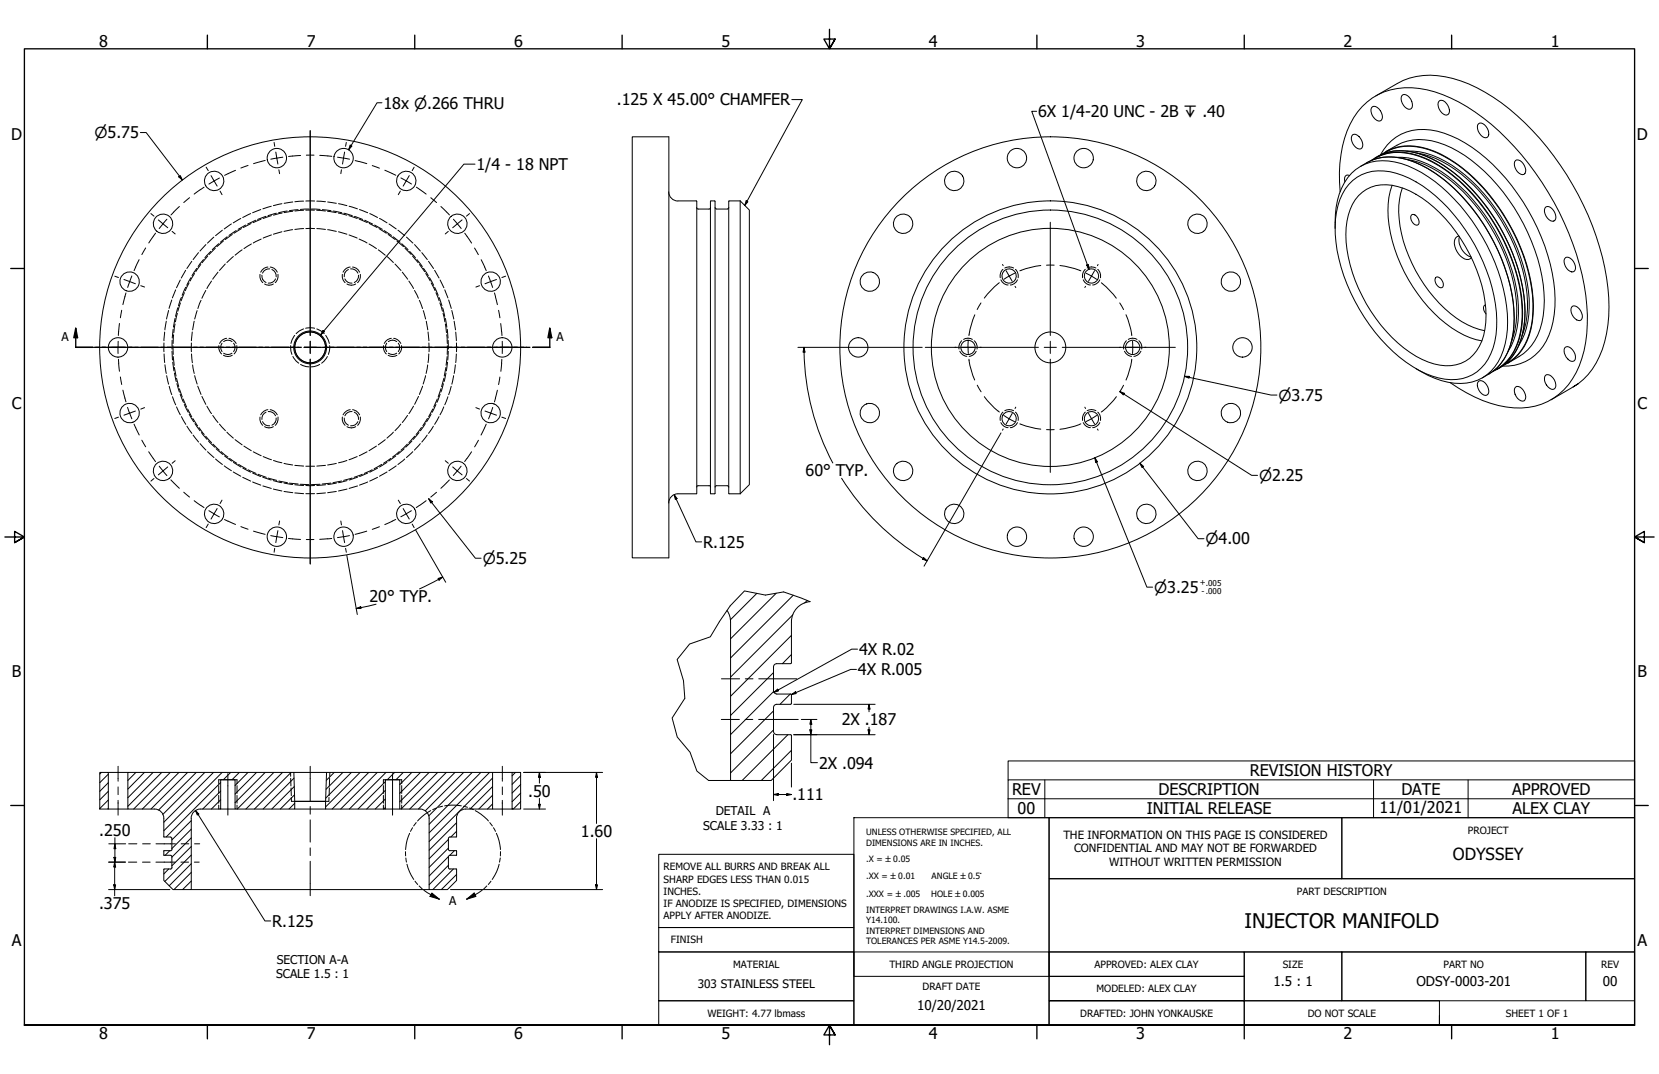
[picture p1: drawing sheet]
<svg xmlns="http://www.w3.org/2000/svg" width="864mm" height="559mm" viewBox="0 0 864 559" stroke-linecap="round" stroke-linejoin="round" font-family="sans-serif">
<!-- layer: Hatch (ANSI) -->
<g fill="none" stroke="#000" stroke-width=".52">
<path d="M394 309l-14 14M404 309l-24 23M413 320l-33 32M413 310l-33 32M420 312l-1 2M412 331l-32 31M403 350l-23 22M403 360l-23 22M412 341l-5 4M403 380l-23 22M403 370l-23 22M411 361l-5 5"/>
<path d="M410 382l-24 24M412 390l-16 16M53 402l-1 1M56 416l-4 5M56 412l-4 4M56 407l-4 5M56 403l-4 4M71 402l-4 4M75 402l-8 9M80 402l-13 13M84 402l-17 18M89 402l-19 19"/>
<path d="M93 402l-19 19M98 402l-19 19M102 402l-19 19M107 402l-22 22M111 402l-26 26M115 416l-5 5M115 412l-9 9M115 407l-29 28M116 402l-31 30M120 402l-4 4M125 402l-4 4M129 402l-7 7"/>
<path d="M134 402l-12 11M138 402l-16 16M143 402l-19 19M147 402l-19 19M152 402l-20 19M153 405l-16 16M153 409l-12 12M153 414l-7 7M153 418l-3 3M174 402l-4 4M178 402l-8 9M183 402l-13 13"/>
<path d="M187 402l-18 18M192 402l-19 19M196 402l-19 19M201 416l-6 5M201 411l-10 10M201 407l-15 14M201 402l-19 19M205 402l-3 4M210 402l-4 4M214 402l-6 6M219 402l-11 11M223 402l-15 15"/>
<path d="M228 402l-19 19M232 402l-19 19M237 402l-19 19M241 402l-20 20M246 402l-23 22M250 402l-27 27M255 402l-32 31M256 418l-2 3M256 414l-7 7M256 409l-11 12M256 405l-33 33M268 402l-1 2"/>
<path d="M271 417l-4 4M271 404l-4 4M271 413l-4 4M271 408l-4 5M56 421h.1M100 436l-11 10M100 431l-11 11M100 427l-11 10M115 421h-1M201 420l-1 1M233 437l-10 10M238 432l-3 3"/>
<path d="M238 428l-15 14M88 452l-3 3M88 443l-2 2M100 458l-5 5M100 454l-9 9M100 449l-12 12M100 445l-14 14M100 440l-11 10M233 450l-10 10M233 446l-10 10M233 441l-10 10M236 452l-11 11"/>
<path d="M237 443l-3 2M238 455l-8 8"/>
</g>
<!-- layer: Visible (ANSI) -->
<g fill="none" stroke="#000" stroke-width=".52">
<path d="M715 55a5 5 0 0 1 4 8 5 5 0 0 1-5-6zM716 50a50 50 0 0 1 25-11 62 62 0 0 1 40 14 147 147 0 0 1 56 102 57 57 0 0 1-10 40l-5 5-3 1 3-1M730 50a4 4 0 0 1 5 4 2.1 2.1 0 0 1-1 3 2.1 2.1 0 0 1-3-1l-1-3zM749 53a4 4 0 0 1 6 4 2.1 2.1 0 0 1-2 3 2.1 2.1 0 0 1-2-1l-2-4zM329 71h19v219h-19zM704 70a5 5 0 0 1 5 2 5 5 0 0 1-1 5 5 5 0 0 1-4-7zM727 76l-8 4M770 64a5 5 0 0 1 5 6 2.1 2.1 0 0 1-2 2 2.1 2.1 0 0 1-2-2l-2-3zM348 100a5 5 0 0 0 5 5h10M698 100a60 60 0 0 1 9-42 35 35 0 0 1 40-10 112 112 0 0 1 56 47 131 131 0 0 1 23 79 42 42 0 0 1-20 35 43 43 0 0 1-38-2l-13-8M702 96a24 24 0 0 1 28-5 82 82 0 0 1 40 41 70 70 0 0 1 7 49 23 23 0 0 1-31 15 78 78 0 0 1-41-39 72 72 0 0 1-9-50 28 28 0 0 1 6-11zM703 91a2.1 2.1 0 0 0-3 1 2.1 2.1 0 0 0 0 3"/>
<path d="M708 87a30 30 0 0 1 33 0 99 99 0 0 1 45 62 49 49 0 0 1-4 39l-4 5-6 4M714 84a28 28 0 0 1 31-2 96 96 0 0 1 45 56 61 61 0 0 1 0 42 25 25 0 0 1-13 13M789 84a5 5 0 0 1 4 2 5 5 0 0 1 0 5 5 5 0 0 1-4-7zM362 105h1M363 108v1h6l1-1M363 105v152M370 105h2v152h-2zM372 108l1 1h6v-1M385 105h-6v152h6M385 105l5 4v143l-5 5M385 105v152M695 119a36 36 0 0 1 11-31 28 28 0 0 1 30 0 95 95 0 0 1 44 53 63 63 0 0 1 1 44 24 24 0 0 1-31 13l-7-3-6-3"/>
<path d="M707 102a20 20 0 0 1 24-4 75 75 0 0 1 39 46 47 47 0 0 1 0 36 19 19 0 0 1-23 9 67 67 0 0 1-38-35 63 63 0 0 1-7-42 23 23 0 0 1 5-10zM735 112a3 3 0 0 1 3 1 3 3 0 0 1 0 4 4 4 0 0 1-3-5zM805 108a5 5 0 0 1 4 2 5 5 0 0 1 0 5 5 5 0 0 1-4-7zM759 123a4 4 0 0 0-1 6 7 7 0 0 0 7 6l1-1M760 123a9 9 0 0 0 6 11M815 134a5 5 0 0 1 5 7 5 5 0 0 1-6-6zM747 145a3 3 0 0 1 4 1 3 3 0 0 1 0 3 3 3 0 0 1-3-1 3 3 0 0 1-1-3zM773 159l-1 1 2 3M818 160a4 4 0 0 1 6 4 2.1 2.1 0 0 1-1 3 2.1 2.1 0 0 1-3-1l-2-3zM770 198a5 5 0 0 1 4 3 5 5 0 0 1 0 5 5 5 0 0 1-4-8zM791 186l-8 4M804 195a5 5 0 0 1 6 6 2.1 2.1 0 0 1-2 2 2.1 2.1 0 0 1-2-2l-2-3z"/>
<path d="M815 181a4 4 0 0 1 5 5 2 2 0 0 1-2 2 2 2 0 0 1-2-1l-2-3zM789 201a5 5 0 0 1 5 6 2.2 2.2 0 0 1-2 2 2.2 2.2 0 0 1-2-2l-2-3zM819 201l-12 7M363 257h-10a5 5 0 0 0-5 5M363 257h-1M363 253h.1M363 253h6M369 253h1M372 253h1h6M378 318l2 2v4v82h21l11-11v-13h-8l-1-1v-13l1-1 8-1v-4l-8-1M422 313a11 11 0 0 0-10 11v21M412 345h-8l-1 1v13v2h1"/>
<path d="M52 402h4v19h-4zM56 402h11M114 406h9M152 417h19M153 402h17M170 402l-1 19h32v-15h7v15h11a5 5 0 0 1 4 5v37h10l5-5v-6h-4l-1-1v-6h5v-2l-5-1v-6l5-1M170 402h86v19h-14a5 5 0 0 0-4 5v9M200 406h9M256 402h11M267 402h4v19h-4zM369 406h11M56 421h11"/>
<path d="M80 421a5 5 0 0 1 5 5v9M81 421h-14v-19h86v19h-31v-15h-7v15h-11M85 435v1M85 435h4M89 436v6M104 421a5 5 0 0 0-4 5v37h-10l-5-5v-6h4l1-1M115 421h7M153 421h16M201 421h7M256 421h11M89 446v5M90 442l-1 1h-4v2h4l1 1"/>
<path d="M100 463h123"/>
<circle cx="111" cy="94" r="5"/>
<circle cx="144" cy="82" r="5"/>
<circle cx="179" cy="82" r="5"/>
<circle cx="211" cy="94" r="5"/>
<circle cx="497" cy="94" r="5"/>
<circle cx="529" cy="82" r="5"/>
<circle cx="564" cy="82" r="5"/>
<circle cx="597" cy="94" r="5"/>
<circle cx="85" cy="116" r="5"/>
<circle cx="238" cy="116" r="5"/>
<circle cx="470" cy="116" r="5"/>
<circle cx="623" cy="116" r="5"/>
<circle cx="67" cy="147" r="5"/>
<circle cx="255" cy="147" r="5"/>
<circle cx="453" cy="147" r="5"/>
<circle cx="525" cy="144" r="4"/>
<circle cx="568" cy="144" r="4"/>
<circle cx="641" cy="147" r="5"/>
<circle cx="61" cy="181" r="5"/>
<circle cx="161" cy="181" r="110"/>
<circle cx="161" cy="181" r="9"/>
<circle cx="161" cy="181" r="8"/>
<circle cx="261" cy="181" r="5"/>
<circle cx="447" cy="181" r="5"/>
<circle cx="504" cy="181" r="4"/>
<circle cx="547" cy="181" r="110"/>
<circle cx="547" cy="181" r="62"/>
<circle cx="547" cy="181" r="76"/>
<circle cx="547" cy="181" r="71"/>
<circle cx="547" cy="181" r="8"/>
<circle cx="590" cy="181" r="4"/>
<circle cx="647" cy="181" r="5"/>
<circle cx="67" cy="215" r="5"/>
<circle cx="255" cy="215" r="5"/>
<circle cx="453" cy="215" r="5"/>
<circle cx="525" cy="218" r="4"/>
<circle cx="568" cy="218" r="4"/>
<circle cx="641" cy="215" r="5"/>
<circle cx="85" cy="245" r="5"/>
<circle cx="238" cy="245" r="5"/>
<circle cx="470" cy="245" r="5"/>
<circle cx="623" cy="245" r="5"/>
<circle cx="111" cy="267" r="5"/>
<circle cx="144" cy="279" r="5"/>
<circle cx="179" cy="279" r="5"/>
<circle cx="211" cy="267" r="5"/>
<circle cx="497" cy="267" r="5"/>
<circle cx="529" cy="279" r="5"/>
<circle cx="564" cy="279" r="5"/>
<circle cx="597" cy="267" r="5"/>
</g>
<!-- layer: Hidden (ANSI) -->
<g fill="none" stroke="#000" stroke-width=".52">
<path d="M116 120l-4 3M120 117l-3 2M123 120l-4 2M125 114l-4 2M126 119l-4 2M128 117l-4 2M130 111l-4 2M131 116l-4 2M133 115l-4 2M136 109l-4 2M136 114l-4 2M138 113l-4 1"/>
<path d="M141 107l-4 2M141 112l-4 2M144 111l-4 1M147 106l-5 1M147 111l-5 1M149 110l-4 1M152 120h-4M152 105l-4 1M152 110l-4 1M155 109l-4 1M158 105h-5M158 119h-5"/>
<path d="M158 109l-4 1M159 105h5M159 119h5M159 109h5M161 109h-5M162 109h5M165 109l4 1M165 105h4M165 119h4M168 109l4 1M170 110l5 1M171 105l4 1"/>
<path d="M171 120h4M173 110l5 1M176 111l5 1M176 106l5 1M179 111l4 1M182 112l4 2M182 107l4 2M185 113l4 1M187 114l4 2M187 109l4 2M190 115l4 2M192 116l4 2"/>
<path d="M192 111l5 2M195 117l4 2M197 119l4 2M198 114l3 2M200 120l4 2M203 117l3 2M207 120l4 3M100 136l-3 4M102 140l-2 3M103 131l-2 4M105 138l-3 3M106 135l-3 4"/>
<path d="M107 127l-3 4M108 133l-3 4M110 131l-3 3M111 123l-3 3M112 129l-3 3M114 127l-4 3M116 125l-3 3M117 137l-3 4M118 123l-3 3M121 122l-4 3M121 133l-3 4M126 130l-4 3"/>
<path d="M131 127l-4 2M136 124l-4 2M140 140a4 4 0 0 0-3 2M141 122l-4 2M147 121l-5 1M176 121l5 1M182 122l4 2M182 140a4 4 0 0 1 4 2M187 124l4 2M192 127l4 2M197 130l4 3M201 133l4 4"/>
<path d="M202 122l4 3M205 123l3 3M206 137l3 4M207 125l3 3M209 127l3 3M211 129l3 3M212 123l3 3M213 131l3 3M215 133l3 4M216 127l3 4M217 135l3 4M218 138l3 3"/>
<path d="M220 131l2 4M220 140l3 3M223 136l3 4M89 156l-1 4M91 151l-1 4M94 146l-2 4M94 158l-1 4M94 155l-1 4M96 152l-2 5M97 149l-2 5M97 141l-3 4M98 147l-2 4"/>
<path d="M99 144l-2 4M101 142l-2 4M105 156l-2 5M107 151l-2 4M110 146l-2 4M113 142l-2 3M136 143a4 4 0 0 0 2 4M142 140a4 4 0 0 1 2 4M143 145a4 4 0 0 1-3 2M180 145a4 4 0 0 0 3 2M181 140a4 4 0 0 0-2 4M187 143a4 4 0 0 1-3 4"/>
<path d="M209 142l3 3M213 146l2 4M216 151l2 4M218 156l2 5M222 142l2 4M224 144l2 4M224 147l3 4M226 149l2 5M226 141l3 4M227 152l2 5M229 155l1 4M229 158l1 4"/>
<path d="M229 146l2 4M232 151l1 4M234 156l1 4M85 178v5M86 173l-1 4M87 167l-1 5M88 162l-1 4M90 177v5M90 180v4M90 171v5M90 174v5M91 166l-1 4"/>
<path d="M91 169l-1 4M92 163l-1 4M93 160l-2 5M100 178v5M100 173v4M101 167l-1 5M103 162l-2 4M116 179a4 4 0 0 0 0 4M116 178a4 4 0 0 1 5 0M122 179a4 4 0 0 1 0 4M201 179a4 4 0 0 0 0 4M202 178a4 4 0 0 1 5 0"/>
<path d="M207 179a4 4 0 0 1 0 4M220 162l2 4M222 167l1 5M223 173v4M223 178v5M230 160l2 5M231 163l1 4M232 166l1 4M232 169v4M233 174v5M233 171v5M233 180v4"/>
<path d="M233 177v5M235 162l1 4M236 167l1 5M237 173l1 4M238 178v5M85 184l1 5M86 190l1 4M87 195l1 5M90 183v4M90 188l1 5M90 186l1 4M91 194l1 5"/>
<path d="M91 191l1 5M92 197l1 4M92 200l1 4M100 184v5M100 190l1 4M101 195l2 5M116 184a4 4 0 0 0 5 0M202 184a4 4 0 0 0 5 0M222 195l-2 5M223 190l-1 4M223 184v5M231 200l-2 4"/>
<path d="M231 197l-1 4M232 191l-1 5M232 194l-1 5M233 186l-1 4M233 188l-1 5M233 183v4M236 195l-1 5M237 190l-1 4M238 184l-1 5M88 201l1 4M90 206l1 5M92 212l2 4"/>
<path d="M93 202l2 5M94 205l2 4M94 217l3 4M95 208l2 4M96 210l2 5M98 213l2 4M98 216l3 3M100 218l3 4M103 201l2 4M105 206l2 4M108 211l2 4M111 216l2 4"/>
<path d="M137 219a4 4 0 0 0 3 3M138 214a4 4 0 0 0-2 4M140 214a4 4 0 0 1 3 2M144 217a4 4 0 0 1-2 4M179 217a4 4 0 0 0 2 4M183 214a4 4 0 0 0-3 2M184 214a4 4 0 0 1 3 4M186 219a4 4 0 0 1-4 3M212 216l-3 4M215 211l-2 4M218 206l-2 4M220 201l-2 4"/>
<path d="M223 218l-3 4M224 216l-2 3M225 213l-2 4M227 210l-2 5M228 208l-2 4M229 217l-3 4M229 205l-2 4M230 202l-2 5M231 212l-2 4M233 206l-1 5M235 201l-1 4M97 222l3 3"/>
<path d="M101 226l2 4M101 220l3 4M104 222l2 4M104 231l3 3M105 225l3 4M107 227l3 3M108 235l3 3M109 229l3 4M111 231l3 3M112 239l4 3M113 233l3 3M114 221l3 3"/>
<path d="M115 235l4 3M117 237l4 3M118 225l3 3M120 239l3 2M122 229l4 2M127 232l4 3M132 235l4 2M137 238l4 1M142 240l5 1M181 240l-5 1M186 238l-4 1M191 235l-4 2"/>
<path d="M196 232l-4 3M201 229l-4 2M203 239l-3 2M205 225l-4 3M206 237l-4 3M208 235l-4 3M209 221l-3 3M210 233l-3 3M211 239l-4 3M212 231l-3 3M214 229l-3 4M215 235l-3 3"/>
<path d="M216 227l-3 3M218 225l-3 4M219 231l-3 3M219 222l-2 4M221 220l-2 4M222 226l-2 4M226 222l-3 3M117 242l3 3M121 246l4 2M122 241l3 2M124 242l4 2M126 248l4 2"/>
<path d="M126 244l4 2M129 244l4 2M132 251l4 1M132 246l4 2M134 247l5 1M137 248l4 2M137 253l4 1M140 249l4 1M142 250l5 1M142 254l5 1M145 250l5 1M148 241l4 1"/>
<path d="M148 251l4 1M148 256h4M151 251l4 1M153 242l5 1M153 252l5 1M153 256l5 1M156 252h5M159 257h5M159 243h5M159 253h5M167 252h-5M169 242l-4 1"/>
<path d="M169 256l-4 1M169 252l-4 1M172 251l-4 1M175 241l-4 1M175 256h-4M175 251l-4 1M178 250l-5 1M181 254l-5 1M181 250l-5 1M183 249l-4 1M186 253l-4 1M186 248l-4 2"/>
<path d="M189 247l-5 1M191 251l-4 1M191 246l-4 2M194 244l-4 2M197 248l-5 2M197 244l-5 2M199 242l-4 2M201 241l-3 2M201 246l-3 2M206 242l-4 3"/>
</g>
<!-- layer: Hidden Narrow (ANSI) -->
<g fill="none" stroke="#000" stroke-width=".52">
<path d="M139 139a4 4 0 0 0-3 3M141 139a4 4 0 0 1 3 3M182 139a4 4 0 0 0-3 3M184 139a4 4 0 0 1 3 3M523 139h2h3M566 139h2h2M135 143l1 3 1 1M138 148a4 4 0 0 0 4 0M145 143l-1 3-1 1M178 143l1 3 1 1M181 148a4 4 0 0 0 4 0M188 143l-1 3-1 1"/>
<path d="M521 146a4 4 0 0 0 4 2M522 140l-1 2v3M529 140l1 2v3M530 146a4 4 0 0 1-4 2M564 146a4 4 0 0 0 4 2M565 140l-1 2v3M571 140l2 2v3M573 146a4 4 0 0 1-4 2M114 180v3l1 1M118 176l-2 1-2 2M119 176l2 1 2 2M123 180v3l-1 1"/>
<path d="M151 180l1 4M153 174l-2 5M158 171l-4 3M159 171h5M165 171l4 3M170 174l1 5M172 180l-1 4M200 180v3l1 1M204 176l-2 1-2 2M205 176l2 1 2 2M209 180v3l-1 1M501 177l-1 2-1 3"/>
<path d="M502 177a4 4 0 0 1 4 0M507 177l1 2 1 3M586 177l-1 2v3M587 177a4 4 0 0 1 5 0M593 177l1 2v3M116 185a4 4 0 0 0 5 0M152 185l4 4M156 190l5 1M166 190l-4 1M170 185l-3 4M202 185a4 4 0 0 0 5 0M500 183l1 2h2"/>
<path d="M508 183l-2 2h-1M585 183l2 2h2M594 183l-2 2h-2M135 217l1 3 1 1M139 213l-2 1-1 2M141 213l2 1 1 2M145 217l-1 3-1 1M178 217l1 3 1 1M182 213l-2 1-1 2M184 213l1 1 2 2M188 217l-1 3-1 1M521 220a4 4 0 0 0 4 3"/>
<path d="M522 214l-1 2v3M523 214l2-1 3 1M529 214l1 2v3M530 220a5 5 0 0 1-4 3M564 220a4 4 0 0 0 4 3M565 214l-1 2v3M566 214l2-1 2 1M571 214l2 2v3M573 220a5 5 0 0 1-4 3M138 222a4 4 0 0 0 4 0M181 222a4 4 0 0 0 4 0M114 406v2"/>
<path d="M114 409v4M114 414v4M114 419v2M123 406v2M123 409v4M123 414v4M123 419v2M151 402v2M151 405v4M152 410v4M152 415v2M171 415v2"/>
<path d="M171 410v4M172 405l-1 4M172 402v2M200 406v2M200 409v4M200 414v4M200 419v2M209 406v2M209 409v4M209 414v4M209 419v2"/>
</g>
<!-- layer: Break Line (ANSI) -->
<path d="M422 313l-14-5-10 2-10-3a91 91 0 0 0-18 24l-11 4-7 8 4 11v9l-6 11 3 9 6 8 4 10 6 5" fill="none" stroke="#000" stroke-width=".52"/>
<!-- layer: Visible Narrow (ANSI) -->
<g fill="none" stroke="#000" stroke-width=".52">
<path d="M722 79a32 32 0 0 1 31 3 100 100 0 0 1 45 78 32 32 0 0 1-13 29M727 76a32 32 0 0 1 32 3 99 99 0 0 1 45 77 34 34 0 0 1-11 28l-2 2M732 79a48 48 0 0 1 34 15 95 95 0 0 1 30 66 37 37 0 0 1-5 20M738 80a64 64 0 0 1 38 27 87 87 0 0 1 19 58l-3 9M712 85a32 32 0 0 1 31 3 100 100 0 0 1 45 78 32 32 0 0 1-13 29M714 83a27 27 0 0 1 28 0 93 93 0 0 1 45 51 66 66 0 0 1 2 46 24 24 0 0 1-11 13M716 82a32 32 0 0 1 32 3 99 99 0 0 1 45 78 32 32 0 0 1-14 29M717 81a32 32 0 0 1 32 4 99 99 0 0 1 45 77 32 32 0 0 1-13 29M719 81a26 26 0 0 1 33-12 87 87 0 0 1 44 40 91 91 0 0 1 13 55 28 28 0 0 1-21 26h-6M720 80a29 29 0 0 1 31 1 99 99 0 0 1 45 64 48 48 0 0 1-4 37 22 22 0 0 1-9 8M725 96a56 56 0 0 0 4 41 73 73 0 0 0 36 39l6 1M727 82a48 48 0 0 1 33 15 95 95 0 0 1 30 66 37 37 0 0 1-5 20"/>
<path d="M730 98a56 56 0 0 0 7 43 62 62 0 0 0 33 30l3 1M732 83a60 60 0 0 1 36 24 89 89 0 0 1 21 61l-2 10"/>
</g>
<!-- layer: Section Line (ANSI) -->
<g fill="none" stroke="#000" stroke-width=".7">
<path d="M39 171l1 5h-2zM39 171v10h9M286 171l1 5h-2zM286 171v10h-9M50 181h2M53 181h2M56 181h9M67 181h2M70 181h2M73 181h9M84 181h2M87 181h2"/>
<path d="M90 181h9M101 181h2M104 181h2M107 181h9M118 181h2M121 181h2M124 181h9M135 181h2M138 181h2M141 181h9M152 181h2M155 181h2"/>
<path d="M158 181h9M169 181h2M172 181h2M175 181h9M186 181h2M189 181h2M192 181h9M203 181h2M206 181h2M209 181h9M220 181h2M223 181h2"/>
<path d="M226 181h9M237 181h2M240 181h2M243 181h9M254 181h2M257 181h2M260 181h9M271 181h2M274 181h2"/>
</g>
<g fill="#000">
<path d="M39 171l1 5h-2z" fill-rule="evenodd"/>
<path d="M286 171l1 5h-2z" fill-rule="evenodd"/>
</g>
<!-- layer: Detail Boundary (ANSI) -->
<g fill="none" stroke="#000" stroke-width=".52">
<path d="M230 419l-2 1M231 419h9M241 419l2 1M213 434l-1 3-1 5M215 431l-1 2M217 428l-2 2M224 422l-7 5M227 420l-2 1M244 420l2 1M247 422l7 5M255 428l1 2M257 431l1 2"/>
<path d="M258 434l2 3v5M211 443v2M211 446l1 3M212 450l3 8M216 458l1 2M256 458l-2 2M260 450l-1 4-3 4M260 446v3M261 443l-1 2M218 461l2 1M221 463l8 5M225 465l4 3-5-2z"/>
<path d="M243 468l4-3 1 1zM251 463l-8 5M253 461l-1 1"/>
</g>
<g fill="#000">
<path d="M225 465l4 3-5-2z" fill-rule="evenodd"/>
<path d="M243 468l4-3 1 1z" fill-rule="evenodd"/>
</g>
<!-- layer: Border (ANSI) -->
<g fill="none" stroke="#000" stroke-width=".7">
<path d="M108 18v7M216 18v7M324 18v7M432 15v10l-3-5h6l-3 5 3-5M540 18v7M648 18v7M756 18v7M6 140h7M851 140h7M3 279h10l-5-3v6l5-3-5 3M861 279h-10l5-3v6l-5-3 5 3M6 419h7"/>
<path d="M851 419h7M13 533v-508h838v508h-838h838M108 533v8M216 533v8M324 533v8M435 538l-3-5 3 5h-6l3-5v11M540 533v8M648 533v8M756 533v8"/>
</g>
<!-- layer: Title (ANSI) -->
<g fill="none" stroke="#000" stroke-width=".52">
<path d="M444 425h102v108h-102zM546 425h152v32h-152zM698 425h153v32h-153zM343 444h101v39h-101zM546 457h305v38h-305zM343 483h101v12h-101zM343 495h101v26h-101zM444 495h102v13h-102zM546 495h102v13h-102h102v13h-102v12h102v-12h-102zM648 495h50v26h-50zM698 495h127v26h-127zM825 495h26v26h-26z"/>
<path d="M343 521h101v12h-101zM648 521h101v12h-101zM851 521v12h-102v-5"/>
</g>
<!-- layer: Symbol (ANSI) -->
<g fill="none" stroke="#000" stroke-width=".52">
<path d="M199 53h-3l-15 25M412 52h6l-30 55M540 58h-3l30 82M182 76h1l-2 2zM247 85h-6l-74 89M388 104l1 1-1 2zM566 138h1v2zM168 172l1 1-2 1zM525 406v-10h326v10M525 416h326M544 406v19M715 406v19"/>
<path d="M764 406v19M851 406h-326v10M851 406v19h-326v-9"/>
</g>
<!-- layer: Dimension (ANSI) -->
<g fill="none" stroke="#000" stroke-width=".52">
<path d="M73 69h3l19 25M93 92l1-1 1 3zM415 181h65M419 181v2h-1zM419 181a128 128 0 0 0 14 60M617 196h2v1zM617 196l45 10h3M583 204l2 1zM583 204l69 43h3M521 225l-40 70M570 238l1 2-1 1zM570 238l27 67h3"/>
<path d="M223 259l2 2-1 1zM223 259l24 31h3M351 257l1 2v1zM351 257l11 25h3M438 249a128 128 0 0 0 42 42M593 241l2 2h-1zM593 241l31 39h3M216 276l16 27M181 289l5 31M481 291l2 1M481 290l2 2-3-1zM185 317l3-1v1z"/>
<path d="M196 314l-11 3M228 301l2-1-1 2zM230 300l-12 6M446 338h-3l-40 22M446 348h-3l-31 13M403 360l2-1zM412 361l2-1v1zM413 366h43M417 374h8M422 380h1l-1 2zM422 374l1 3h-1zM422 374v23h4"/>
<path d="M452 380h1l-1 2zM452 366l1 3h-1zM452 366v4M452 378v4M403 382v35M412 397v13M413 382h43M273 402h41M280 418h1v3zM281 402v2h-1zM281 402v5M281 415v6"/>
<path d="M311 402v2h-1zM311 402v26M403 413h2v1zM403 413h9M410 413h2l-2 1zM57 439h8M60 439v3h-1zM60 436v13M102 422l2 2h-1zM102 422l36 57h3M273 421h11M311 436v27"/>
<path d="M57 449h8M59 446h1v3zM60 449v2h-1zM60 449v17M57 463h31M59 460h1v3zM235 463h79M310 460h1v3z"/>
</g>
<g fill="#000">
<path d="M93 92l1-1 1 3z" fill-rule="evenodd"/>
<path d="M419 181v2h-1z" fill-rule="evenodd"/>
<path d="M617 196h2v1z" fill-rule="evenodd"/>
<path d="M583 204l2 1z" fill-rule="evenodd"/>
<path d="M351 257l1 2v1z" fill-rule="evenodd"/>
<path d="M570 238l1 2-1 1z" fill-rule="evenodd"/>
<path d="M593 241l2 2h-1z" fill-rule="evenodd"/>
<path d="M223 259l2 2-1 1z" fill-rule="evenodd"/>
<path d="M481 290l2 2-3-1z" fill-rule="evenodd"/>
<path d="M185 317l3-1v1z" fill-rule="evenodd"/>
<path d="M228 301l2-1-1 2z" fill-rule="evenodd"/>
<path d="M403 360l2-1z" fill-rule="evenodd"/>
<path d="M412 361l2-1v1z" fill-rule="evenodd"/>
<path d="M422 380h1l-1 2z" fill-rule="evenodd"/>
<path d="M422 374l1 3h-1z" fill-rule="evenodd"/>
<path d="M452 380h1l-1 2z" fill-rule="evenodd"/>
<path d="M452 366l1 3h-1z" fill-rule="evenodd"/>
<path d="M280 418h1v3z" fill-rule="evenodd"/>
<path d="M281 402v2h-1z" fill-rule="evenodd"/>
<path d="M311 402v2h-1z" fill-rule="evenodd"/>
<path d="M403 413h2v1z" fill-rule="evenodd"/>
<path d="M410 413h2l-2 1z" fill-rule="evenodd"/>
<path d="M102 422l2 2h-1z" fill-rule="evenodd"/>
<path d="M59 446h1v3z" fill-rule="evenodd"/>
<path d="M60 449v2h-1z" fill-rule="evenodd"/>
<path d="M60 439v3h-1z" fill-rule="evenodd"/>
<path d="M59 460h1v3z" fill-rule="evenodd"/>
<path d="M310 460h1v3z" fill-rule="evenodd"/>
</g>
<!-- layer: Symbol (ANSI) -->
<g fill="#000">
<path d="M182 76h1l-2 2z" fill-rule="evenodd"/>
<path d="M388 104l1 1-1 2z" fill-rule="evenodd"/>
<path d="M566 138h1v2z" fill-rule="evenodd"/>
<path d="M168 172l1 1-2 1z" fill-rule="evenodd"/>
</g>
<!-- layer: Center Mark (ANSI) -->
<g fill="none" stroke="#000" stroke-width=".52">
<path d="M143 74v2M144 79l1 6M161 68v107M179 79l-1 6M180 74v2M107 87l1 2M110 91l3 6M115 99l1 2M145 88l1 2M178 88l-1 2M208 99l-1 2M213 91l-3 6"/>
<path d="M216 87l-1 2M79 111l1 1M82 114l5 4M241 114l-5 4M244 111l-1 1M547 116v59M90 120l1 2M233 120l-1 2M522 138h.1M572 138h-1M60 144h2M65 145l5 3"/>
<path d="M73 149h2M250 149h-2M258 145l-6 3M263 144h-2M524 141l3 5M528 149l1 1M565 149v1M570 141l-3 5M161 178v6M547 178v6M49 181h106M158 181h7"/>
<path d="M161 187v106M168 181h106M482 181h59M544 181h6M547 187v59M553 181h59M62 217l-2 1M70 214l-5 2M75 212l-2 1M248 212l2 1M252 214l6 2M261 217l2 1"/>
<path d="M527 215l-3 6M529 212l-1 1M565 212v1M567 215l3 6M91 240l-1 1M232 240l1 1M522 223v1M571 223l1 1M80 249l-1 1M87 243l-5 4M236 243l5 4M243 249l1 1"/>
<path d="M108 273l-1 2M113 265l-3 5M116 260l-1 2M145 276l-1 6M146 271l-1 2M177 271l1 2M178 276l1 6M207 260l1 2M210 265l3 5M215 273l1 2M143 285v2M180 285v2"/>
</g>
<!-- layer: Centerline (ANSI) -->
<g fill="none" stroke="#000" stroke-width=".52">
<path d="M104 99l-3 2M106 97l-1 2M114 93l-5 3M123 89l-6 2M129 86l-4 1M138 83l-6 2M147 82l-6 1M156 81h-6M159 81h4M166 81h7M176 82l6 1M185 84l6 1"/>
<path d="M194 86l4 2M200 89l6 2M209 93l5 3M217 97l5 4M87 114l-4 5M93 107l-4 5M99 103l-3 2M224 103l3 2M230 107l4 5M236 114l4 5M71 139l-1 2M72 135l-1 4"/>
<path d="M76 129l-2 3M81 121l-4 5M242 121l3 5M247 129l2 4M250 135l2 4M252 139l1 2M542 138l-11 3M545 138h4M552 138l11 3M66 152l-2 6M69 144l-3 6M254 144l2 6"/>
<path d="M257 152l1 2M258 154l1 5M511 158l-2 3M520 147l-8 8M528 142l-5 3M565 142l6 3M573 147l8 8M583 158l2 3M62 178l-1 6M62 168v7M63 161v4M260 161v4"/>
<path d="M261 168v5M261 173v2M261 178v6M504 178v3M507 164l-3 11M586 164l3 10M589 174v1M590 178v6M62 187v6M63 196v4M260 196v4M261 189v4"/>
<path d="M261 187v2M504 181v3M504 187l1 5 2 6M589 188l-3 10M589 187v1M64 203l2 6M66 212l3 6M256 212l-2 6M258 207l-1 2M259 203l-1 4M509 200l2 4M512 206l4 5 4 3"/>
<path d="M523 216l5 3M571 216l-6 3M581 206l-4 5-4 3M585 200l-2 4M70 221l2 5M74 229l2 3M77 235l4 5M243 239l-1 1M245 235l-2 4M249 229l-2 4M253 221l-3 5M531 221l11 2"/>
<path d="M545 224h4M563 221l-5 1-6 1M83 243l4 4M89 250l4 4M96 256l3 3M227 256l-3 3M234 250l-5 4M240 243l-4 4M101 260l5 4M109 266l5 3M117 270l6 3M125 274l4 1"/>
<path d="M132 276l6 2M141 279l6 1M182 279l-6 1M191 276l-6 2M198 274l-4 1M206 270l-6 3M214 266l-5 3M222 261l-5 3M150 280l6 1M159 281h4M173 280l-7 1M376 353h9"/>
<path d="M388 353h4M395 353h20M375 374h10M388 374h4M395 374h21M61 399v7M161 399v18M261 399v7M61 409v4M61 416v8M119 403v21M161 420v4"/>
<path d="M204 403v21M261 409v4M261 416v8M67 439h4M74 439h4M81 439h10M94 439h4M101 439h3M161 427v11M67 449h4M74 449h4M81 449h10"/>
<path d="M94 449h4M101 449h3M161 441v4M161 448v18"/>
</g>
<text font-size="10.5" x="648" y="483">INJECTOR MANIFOLD</text>
<text font-size="8.7" x="756" y="448">ODYSSEY</text>
<g font-size="8.4">
<text x="52" y="24">8</text>
<text x="160" y="24">7</text>
<text x="268" y="24">6</text>
<text x="376" y="24">5</text>
<text x="483" y="24">4</text>
<text x="591" y="24">3</text>
<text x="699" y="24">2</text>
<text x="807" y="24">1</text>
<text x="200" y="57">18x ⌀.266 THRU</text>
<text x="321" y="55">.125 X 45.00° CHAMFER</text>
<text x="540" y="61">6X 1/4-20 UNC - 2B ↧ .40</text>
<text x="6" y="73">D</text>
<text x="852" y="73">D</text>
<text x="248" y="88">1/4 - 18 NPT</text>
<text x="6" y="213">C</text>
<text x="852" y="213">C</text>
<text x="419" y="248">60° TYP.</text>
<text x="366" y="285">R.125</text>
<text x="192" y="313">20° TYP.</text>
<text x="447" y="341">4X R.02</text>
<text x="6" y="352">B</text>
<text x="447" y="351">4X R.005</text>
<text x="852" y="352">B</text>
<text x="438" y="377">2X .187</text>
<text x="426" y="400">2X .094</text>
<text x="651" y="404">REVISION HISTORY</text>
<text x="527" y="414">REV</text>
<text x="603" y="414">DESCRIPTION</text>
<text x="729" y="414">DATE</text>
<text x="787" y="414">APPROVED</text>
<text x="275" y="414">.50</text>
<text x="412" y="416">.111</text>
<text x="530" y="424">00</text>
<text x="597" y="424">INITIAL RELEASE</text>
<text x="718" y="423">11/01/2021</text>
<text x="787" y="424">ALEX CLAY</text>
<text x="52" y="435">.250</text>
<text x="302" y="435">1.60</text>
<text x="52" y="473">.375</text>
<text x="142" y="482">R.125</text>
<text x="6" y="492">A</text>
<text x="852" y="492">A</text>
<text x="52" y="541">8</text>
<text x="160" y="541">7</text>
<text x="268" y="541">6</text>
<text x="376" y="541">5</text>
<text x="483" y="541">4</text>
<text x="591" y="541">3</text>
<text x="699" y="541">2</text>
<text x="807" y="541">1</text>
</g>
<g font-size="7.9">
<text x="49" y="72">⌀5.75</text>
<text x="665" y="208">⌀3.75</text>
<text x="655" y="250">⌀2.25</text>
<text x="628" y="283">⌀4.00</text>
<text x="251" y="293">⌀5.25</text>
<text x="601" y="308">⌀3.25</text>
</g>
<g font-size="7">
<text x="663" y="513">1.5 : 1</text>
<text x="737" y="513">ODSY-0003-201</text>
<text x="834" y="513">00</text>
<text x="477" y="525">10/20/2021</text>
</g>
<g font-size="6.3">
<text x="32" y="177">A</text>
<text x="290" y="177">A</text>
<text x="373" y="424">DETAIL A</text>
<text x="366" y="432">SCALE 3.33 : 1</text>
<text x="234" y="471">A</text>
<text x="144" y="502">SECTION A-A</text>
<text x="144" y="509">SCALE 1.5 : 1</text>
</g>
<text font-size="6.1" x="363" y="514">303 STAINLESS STEEL</text>
<g font-size="5.9">
<text x="554" y="436">THE INFORMATION ON THIS PAGE IS CONSIDERED</text>
<text x="559" y="443">CONFIDENTIAL AND MAY NOT BE FORWARDED</text>
<text x="577" y="451">WITHOUT WRITTEN PERMISSION</text>
</g>
<g font-size="5.2">
<text x="764" y="434">PROJECT</text>
<text x="345" y="453">REMOVE ALL BURRS AND BREAK ALL</text>
<text x="345" y="459">SHARP EDGES LESS THAN 0.015</text>
<text x="345" y="465">INCHES.</text>
<text x="675" y="465">PART DESCRIPTION</text>
<text x="345" y="472">IF ANODIZE IS SPECIFIED, DIMENSIONS</text>
<text x="345" y="478">APPLY AFTER ANODIZE.</text>
<text x="349" y="491">FINISH</text>
<text x="382" y="504">MATERIAL</text>
<text x="463" y="504">THIRD ANGLE PROJECTION</text>
<text x="570" y="504">APPROVED: ALEX CLAY</text>
<text x="668" y="504">SIZE</text>
<text x="751" y="504">PART NO</text>
<text x="834" y="504">REV</text>
<text x="480" y="515">DRAFT DATE</text>
<text x="571" y="516">MODELED: ALEX CLAY</text>
<text x="368" y="529">WEIGHT: 4.77 lbmass</text>
<text x="562" y="529">DRAFTED: JOHN YONKAUSKE</text>
<text x="681" y="529">DO NOT SCALE</text>
<text x="784" y="529">SHEET 1 OF 1</text>
</g>
<g font-size="4.5">
<text x="451" y="435">UNLESS OTHERWISE SPECIFIED, ALL</text>
<text x="451" y="440">DIMENSIONS ARE IN INCHES.</text>
<text x="451" y="449">.X = ±0.05</text>
<text x="451" y="458">.XX = ±0.01</text>
<text x="485" y="458">ANGLE ±0.5°</text>
<text x="451" y="467">.XXX = ±.005</text>
<text x="485" y="467">HOLE ±0.005</text>
<text x="451" y="475">INTERPRET DRAWINGS I.A.W. ASME</text>
<text x="451" y="480">Y14.100.</text>
<text x="451" y="486">INTERPRET DIMENSIONS AND</text>
<text x="451" y="491">TOLERANCES PER ASME Y14.5-2009.</text>
</g>
<g font-size="4.2">
<text x="625" y="305">+.005</text>
<text x="625" y="309">- .000</text>
</g>
</svg>
